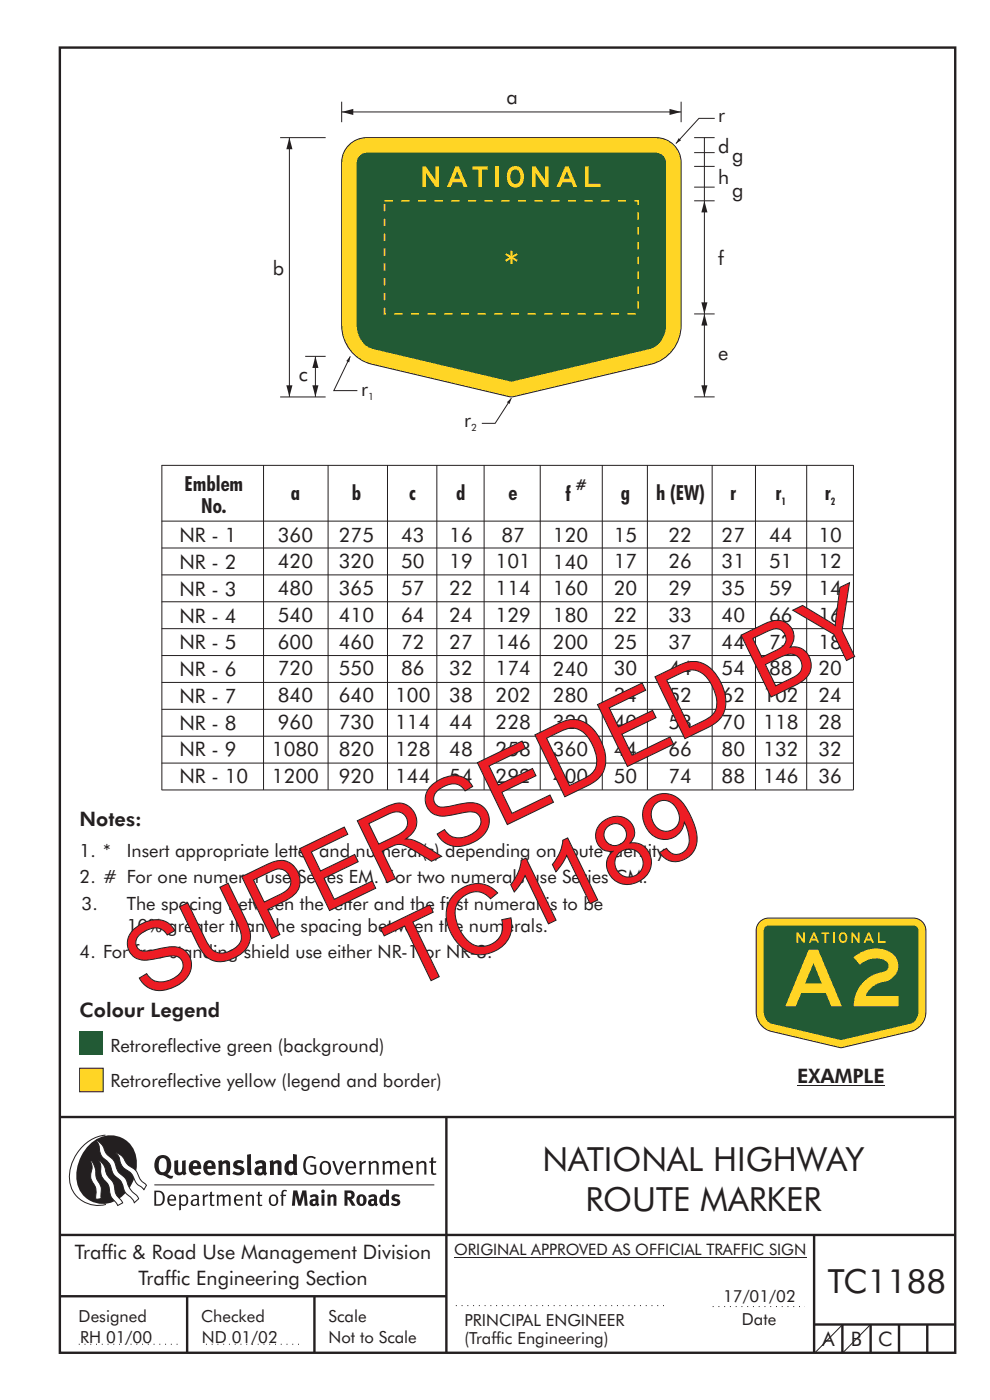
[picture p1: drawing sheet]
<svg xmlns="http://www.w3.org/2000/svg" width="210mm" height="297mm" viewBox="0 0 210 297" stroke-linecap="round" stroke-linejoin="round" font-family="sans-serif">
<path d="M151.2 277.2h19.5M16.7 285.2h21M43.7 285.2h20" fill="none" stroke="#231f20" stroke-width=".21" stroke-dasharray=".2 1" stroke-linecap="butt"/>
<g fill="none" stroke="#231f20" stroke-width=".51">
<path d="M12.7 10.1h189.9v276.9h-189.9zM12.7 237h189.8M94.7 236.9v50.1M12.7 262h190M12.7 275h82M39.7 275v12M66.7 275v12M172.7 262v25M172.7 281h30M178.7 281v6M184.7 281v6M190.7 281v6"/>
<path d="M196.7 281v6"/>
</g>
<path d="M96.3 266.7h74.7" fill="none" stroke="#231f20" stroke-width=".21"/>
<path d="M16.9 226.6h5v5h-5z" fill-rule="evenodd" fill="#ffd525" stroke="#231f20" stroke-width=".21"/>
<path d="M16.9 218.8h5v5h-5z" fill-rule="evenodd" fill="#225a35"/>
<path d="M96.7 277h45" fill="none" stroke="#231f20" stroke-width=".21" stroke-dasharray=".2 1" stroke-linecap="butt"/>
<g fill="#231f20">
<path d="M64.9 245.6a1.61 1.61 0 0 1 2.1 0l-.2 .3a1.17 1.17 0 0 0-1.4-.2 1.17 1.17 0 0 0-.6 1.3 1.42 1.42 0 0 0 1.2 1.8l.7-.1v-1.2h-.8l-.1-.4h1.3v1.8a1.82 1.82 0 0 1-2.2 0 1.82 1.82 0 0 1-.6-2.1l.2-.7z" fill-rule="evenodd"/>
<path d="M68.2 246.5a1.77 1.77 0 0 0 .4 2.7 1.39 1.39 0 0 0 1.4-.5 1.39 1.39 0 0 0 .2-1.5 1.19 1.19 0 0 0-2-.7zM68.5 246.8a.83 .83 0 0 1 1 .1 .83 .83 0 0 1 .2 .9 .75 .75 0 0 1-.6 1.1 .75 .75 0 0 1-.8-.9v-.9z" fill-rule="evenodd"/>
<path d="M70.5 246.3h.4l.8 2.4 .8-2.4h.5l-1.1 2.9h-.4z" fill-rule="evenodd"/>
<path d="M73.6 246.7a1.74 1.74 0 0 0 .5 2.5l.9-.1 .5-.2-.2-.3a.89 .89 0 0 1-1.1 .2 .89 .89 0 0 1-.4-1h1.7a1.15 1.15 0 0 0-.4-1.4 1.15 1.15 0 0 0-1.5 .3zM74 246.8a.67 .67 0 0 1 .8-.1 .67 .67 0 0 1 .3 .8h-1.3z" fill-rule="evenodd"/>
<path d="M76.2 246.4l.4-.1 .1 .4 .5-.4h.5l-.2 .5a.61 .61 0 0 0-.8 .6v1.8h-.4z" fill-rule="evenodd"/>
<path d="M78.1 246.4l.5-.1 .1 .4a.89 .89 0 0 1 .9-.4 .89 .89 0 0 1 .7 .7v2.2h-.4v-2.2l-.1-.2-.3-.1-.8 .3v2.2h-.4z" fill-rule="evenodd"/>
<path d="M81.1 246.4l.4-.1 .1 .4a.83 .83 0 0 1 .8-.4 .83 .83 0 0 1 .7 .4 .86 .86 0 0 1 .9-.4 .86 .86 0 0 1 .7 .7v2.2h-.4l-.1-2.4a.5 .5 0 0 0-.8 .1l-.2 .2v2.1h-.5v-2.3l-.4-.2-.7 .3v2.2h-.4z" fill-rule="evenodd"/>
<path d="M85.7 246.7a1.74 1.74 0 0 0 .5 2.5l.9-.1 .5-.2-.2-.3a.89 .89 0 0 1-1.1 .2 .89 .89 0 0 1-.4-1h1.7a1.15 1.15 0 0 0-.5-1.4 1.15 1.15 0 0 0-1.4 .3zM86 246.8a.67 .67 0 0 1 .9-.1 .67 .67 0 0 1 .3 .8h-1.3z" fill-rule="evenodd"/>
<path d="M88.3 246.4l.4-.1 .1 .4a.89 .89 0 0 1 .9-.4 .89 .89 0 0 1 .7 .7v2.2h-.4v-2.2l-.1-.2-.3-.1-.8 .3v2.2h-.4z" fill-rule="evenodd"/>
<path d="M91.5 245.6l.4-.1v.8h.7l-.2 .4h-.5v2.1l.1 .1h.5l.1 .3a.71 .71 0 0 1-1.2-.6v-1.9h-.3v-.4h.3z" fill-rule="evenodd"/>
<path d="M37 246.3l.8-.2v2a.46 .46 0 0 0 .2 .6 .46 .46 0 0 0 .6-.2v-2.2l.8-.2v2.4l.2 .5-.6 .3-.2-.3a1.03 1.03 0 0 1-1.2 .3 1.03 1.03 0 0 1-.6-1.1z" fill-rule="evenodd"/>
<path d="M40.4 246.5a1.64 1.64 0 0 0 0 2.3 1.64 1.64 0 0 0 2.3 .1l-.4-.4a.78 .78 0 0 1-.9 .2 .78 .78 0 0 1-.5-.7h1.8a1.37 1.37 0 0 0-.6-1.7 1.37 1.37 0 0 0-1.7 .2zM41 246.9a.48 .48 0 0 1 .7-.1 .48 .48 0 0 1 .2 .6h-1z" fill-rule="evenodd"/>
<path d="M43.5 246.5a1.65 1.65 0 0 0-.2 2 1.65 1.65 0 0 0 1.9 .7l.5-.3-.3-.4a.78 .78 0 0 1-.9 .3 .78 .78 0 0 1-.5-.8h1.8a1.37 1.37 0 0 0-.6-1.7 1.37 1.37 0 0 0-1.7 .2zM44.1 246.9a.48 .48 0 0 1 .6-.1 .48 .48 0 0 1 .2 .6h-.9z" fill-rule="evenodd"/>
<path d="M46.3 246.3l.7-.2 .1 .4a.95 .95 0 0 1 1-.3 .95 .95 0 0 1 .7 .8v2.3h-.8v-2.3l-.3-.2-.5 .3v2.2h-.8z" fill-rule="evenodd"/>
<path d="M49.7 246.5a1.73 1.73 0 0 1 2-.1l-.2 .5-.6-.2a.42 .42 0 0 0-.6 .3l.2 .2a1.23 1.23 0 0 1 1.4 1.1 1.47 1.47 0 0 1-2.3 .9l-.3-.2 .3-.6 .7 .3a.47 .47 0 0 0 .7-.3 .87 .87 0 0 0-1-.5l-.4-.2-.1-.4z" fill-rule="evenodd"/>
<path d="M54.1 246.5l.3 .6 .3-.2a.62 .62 0 0 1 .9 .1v.4a1.21 1.21 0 0 0-1.3 .3 1.21 1.21 0 0 0-.2 1.3 1.19 1.19 0 0 0 1.7 0l.5 .4 .4-.5-.3-.3v-1.4a.96 .96 0 0 0-1.3-1.1zM55 248l.6-.1v.7a.43 .43 0 0 1-.6 .1 .43 .43 0 0 1 0-.7z" fill-rule="evenodd"/>
<path d="M57.2 246.3l.7-.2 .1 .4a.95 .95 0 0 1 1-.3 .95 .95 0 0 1 .7 .8v2.3h-.8v-2.3l-.3-.2-.5 .3v2.2h-.8z" fill-rule="evenodd"/>
<path d="M62.2 244.8v1.5a1.29 1.29 0 0 0-1.4 .2 1.29 1.29 0 0 0-.5 1.3 1.24 1.24 0 0 0 .5 1.3 1.24 1.24 0 0 0 1.5 0l.1 .2h.7l-.1-4.4zM61.5 246.9l.4-.1 .3 .2v1.5l-.3 .1a.48 .48 0 0 1-.6-.4 1.52 1.52 0 0 1 .2-1.3z" fill-rule="evenodd"/>
<path d="M52.4 245l.8-.2 .2 4.5h-.8l-.1-.2z" fill-rule="evenodd"/>
</g>
<path d="M22.4 240.8a9 9 0 0 0-7.4 10.9 6.2 6.2 0 0 0 7.5 3.8M32.7 251.4h59.4" fill="none" stroke="#231f20" stroke-width=".21"/>
<path d="M19.1 242.7a5.7 5.7 0 0 1 6.5-1.4 5.7 5.7 0 0 1 3.4 5.7 8.6 8.6 0 0 1-6.2 8.3 5.7 5.7 0 0 1-6.5-7 9.9 9.9 0 0 1 2.8-5.6z" fill-rule="evenodd" fill="#231f20"/>
<path d="M24.4 244.5a3.1 3.1 0 0 1 2.3 2.2l.8 .7a3.2 3.2 0 0 1 2 2.4l.4 .6 1.2 1.1-.6 .9-.2-.3a3.5 3.5 0 0 1-1.9-2.1 3.8 3.8 0 0 0-2.1-2.2 3.5 3.5 0 0 1-1-2.2zM20.4 241.9a3.4 3.4 0 0 1 1.9 2.4l.7 .9a3.3 3.3 0 0 1 1.7 2.6 4.4 4.4 0 0 0 1.7 2l.3 .3a6.1 6.1 0 0 0 2.5 3.7l.2 .5-.9 .9a6.1 6.1 0 0 0-1.9-2.3l-.4-.7a3.6 3.6 0 0 0-1.9-2.8l-.6-1a3.6 3.6 0 0 0-1.9-2.8 3.7 3.7 0 0 1-.8-2.4zM21 246.1a3.4 3.4 0 0 1 1.5 2.7l.6 1a3.8 3.8 0 0 1 1.4 3.1l.3 .7 1.2 1.6-1 .5-.5-.7a3.2 3.2 0 0 1-1.3-2.8 4.3 4.3 0 0 0-1.4-2.2 4.7 4.7 0 0 1-.5-3zM19.2 246.1a5.1 5.1 0 0 1 1.2 3.7l.3 .7a3.1 3.1 0 0 1 .7 2.9l.1 .9-1.1 .2-.1-.8a3.5 3.5 0 0 0-.9-3.3 3.6 3.6 0 0 1 .1-2.5z" fill-rule="evenodd" fill="#fff" stroke="#231f20" stroke-width=".21"/>
<g fill="#231f20">
<path d="M33.4 245.5a2.51 2.51 0 0 0 .4 3.7l.8 .1a2.78 2.78 0 0 0 2 .7l.2-.6h-.6l-.7-.3a2.56 2.56 0 0 0 0-3.8 1.83 1.83 0 0 0-2.1 .2zM34 245.8a.87 .87 0 0 1 1 .1 .87 .87 0 0 1 .4 .9v.4a1.17 1.17 0 0 1-.9 1.5l-.3-.1a2.38 2.38 0 0 1-.2-2.8z" fill-rule="evenodd"/>
<path d="M33.1 252.9v2.6a1.12 1.12 0 0 0 1.2-.3 1.12 1.12 0 0 0 .2-1.2l-.1-.5-.3-.5zM32.7 252.6h1.1a1.67 1.67 0 0 1 1.2 1.6 1.67 1.67 0 0 1-1.3 1.6h-1zM36.1 253.9l-.2 .5h1.1a.55 .55 0 0 0-.3-.6 .55 .55 0 0 0-.6 .1zM35.8 253.7a.95 .95 0 0 1 1.2-.1 .95 .95 0 0 1 .4 1.1h-1.5a.72 .72 0 0 0 .4 .8 .72 .72 0 0 0 .9-.2l.1 .3a1.15 1.15 0 0 1-1.5 0 1.15 1.15 0 0 1-.2-1.5zM38.4 254.1v1.1a.7 .7 0 0 0 .9 .2 .7 .7 0 0 0 .2-.9 .61 .61 0 0 0-.4-.7 .61 .61 0 0 0-.7 .3zM38 253.5l.3-.1 .1 .4a.95 .95 0 0 1 1.2-.2 .95 .95 0 0 1 .3 1.2 .92 .92 0 0 1-.5 .9 .92 .92 0 0 1-1-.1v1.1l-.4 .1zM40.9 254.8a.5 .5 0 0 0 .2 .8 .5 .5 0 0 0 .7-.4v-.6zM40.5 253.7a1 1 0 0 1 1.7 .3v1.4l.2 .2-.2 .3-.3-.4a.78 .78 0 0 1-1.4 0 .78 .78 0 0 1 .8-1.1h.5a.58 .58 0 0 0-.3-.7 .58 .58 0 0 0-.7 .2zM43 253.5l.3-.1 .1 .4 .3-.3 .5-.1-.2 .4a.52 .52 0 0 0-.6 .5v1.5h-.4zM44.6 252.9l.4-.1-.1 .7h.6l-.1 .2h-.5v1.5a.35 .35 0 0 0 .6 .3v.3a.57 .57 0 0 1-.6 .1 .57 .57 0 0 1-.3-.6v-1.6h-.3v-.2h.3zM45.9 253.5l.4-.1 .1 .4 .2-.2a.64 .64 0 0 1 1 .2 .7 .7 0 0 1 .8-.4 .7 .7 0 0 1 .5 .6v1.8h-.4v-1.7l-.2-.4-.7 .4v1.7h-.3v-1.7a.38 .38 0 0 0-.3-.4 .38 .38 0 0 0-.5 .2l-.1 .2v1.7h-.4zM50.2 253.9l-.2 .5h1.1a.55 .55 0 0 0-.2-.6 .55 .55 0 0 0-.7 .1zM49.9 253.7a.95 .95 0 0 1 1.2-.1 .95 .95 0 0 1 .4 1.1h-1.5a.72 .72 0 0 0 .4 .8 .72 .72 0 0 0 .9-.2l.1 .3a1.15 1.15 0 0 1-1.5 0 1.15 1.15 0 0 1-.2-1.5zM52.1 253.5l.3-.1 .1 .4a.72 .72 0 0 1 .8-.4 .72 .72 0 0 1 .6 .6v1.8h-.4v-1.6a.45 .45 0 0 0-.3-.5 .45 .45 0 0 0-.5 .2l-.2 .2v1.7h-.3zM54.7 252.9l.4-.1v.7h.6l-.1 .2h-.5v1.5a.35 .35 0 0 0 .5 .3v.3a.57 .57 0 0 1-.6 .1 .57 .57 0 0 1-.3-.6v-1.6h-.3v-.2h.3zM57.6 253.8l-.2 .8a.65 .65 0 0 0 .3 .8 .65 .65 0 0 0 .8-.2l.1-.1a.93 .93 0 0 0-.7-1.4zM57.3 253.7a1.12 1.12 0 0 1 1.4 0 1.12 1.12 0 0 1 .2 1.5 1.01 1.01 0 0 1-1.2 .6 1.01 1.01 0 0 1-.7-1.2zM59.9 252.6l.5-.2 .5 .1-.2 .3-.3-.1-.3 .2v.6h.6l-.1 .2h-.5v2.1h-.4v-2.1h-.2v-.2h.2zM62.2 252.5l-.3 3.3h.7l.1-2.3 .6 2.3h.5l.7-2.3 .1 2.3h.7l-.3-3.3h-.9l-.5 2.2-.5-2.2zM65.7 253.7l.3 .4a.51 .51 0 0 1 .5-.3 .51 .51 0 0 1 .4 .4v.1a.88 .88 0 0 0-1.1 .3 .88 .88 0 0 0 .2 1.2 .9 .9 0 0 0 1.1-.2l.3 .3 .4-.4-.3-.3v-1a.87 .87 0 0 0-.4-.9 .87 .87 0 0 0-1 .2zM66.4 254.8l.5-.1v.6l-.1 .1h-.3l-.2-.2zM68.2 253.4v2.4h.6v-2.5zM68.1 252.7a.4 .4 0 0 0 .8 0 .4 .4 0 0 0-.8 0zM69.4 253.5l.1 2.3h.6v-1.7a.33 .33 0 0 1 .4-.2 .33 .33 0 0 1 .2 .3v1.6h.7v-1.8a.75 .75 0 0 0-.6-.6 .75 .75 0 0 0-.8 .2v-.3zM73.1 252.5v3.3h.6v-1.4l.3 .3 .7 1.1h.7l-.9-1.4a.94 .94 0 0 0 .7-1 .94 .94 0 0 0-.9-.9zM73.7 253.1a.51 .51 0 0 1 .7 .1 .51 .51 0 0 1-.1 .7h-.6zM75.9 253.7a1.19 1.19 0 0 0-.1 1.7 1.19 1.19 0 0 0 1.7 0 1.19 1.19 0 0 0 0-1.6 1.19 1.19 0 0 0-1.6-.1zM76.5 253.9l.2-.1a.99 .99 0 0 1 0 1.6 1.06 1.06 0 0 1-.2-1.5zM78.1 253.7l.3 .4a.51 .51 0 0 1 .5-.3 .51 .51 0 0 1 .4 .4v.1a.88 .88 0 0 0-1.1 .3 .88 .88 0 0 0 .2 1.2 .9 .9 0 0 0 1.1-.2l.3 .3 .4-.4-.2-.3v-1a.87 .87 0 0 0-.5-.9 .87 .87 0 0 0-1 .2zM78.9 254.8l.4-.1v.6l-.1 .1h-.3l-.2-.2zM81.9 252.3v1.2a1.2 1.2 0 0 0-1.4 .6 1.2 1.2 0 0 0 .2 1.4l.5 .3 .8-.1v.1h.6l-.1-3.4zM81.4 253.9l.5 .1-.1 1.2a.46 .46 0 0 1-.5 0 .46 .46 0 0 1-.2-.6zM83.3 253.5a.79 .79 0 0 0-.2 1 .79 .79 0 0 0 1 .4 .33 .33 0 0 1 0 .5 .33 .33 0 0 1-.5-.1l-.5-.2-.2 .5a1.15 1.15 0 0 0 1.2 .3 1.15 1.15 0 0 0 .8-1 1.49 1.49 0 0 0-1.2-.8 .4 .4 0 0 1 .3-.3 .4 .4 0 0 1 .4 .1l.2 .1 .2-.4a1.47 1.47 0 0 0-1.5-.1z" fill-rule="evenodd"/>
</g>
<path d="M178.6 281.1l-5.7 5.9" fill="none" stroke="#231f20" stroke-width=".21"/>
<path d="M74 30.7a6.3 6.3 0 0 1 5.6-1.5h56a16.6 16.6 0 0 1 5.2 .3 5.3 5.3 0 0 1 3.7 5v34.5a8.5 8.5 0 0 1-6.4 8.3l-29.6 6.9-29.6-6.9a8.5 8.5 0 0 1-6.4-8.3v-34.5a5.2 5.2 0 0 1 1.5-3.8z" fill-rule="evenodd" fill="#ffd525" stroke="#231f20" stroke-width=".21"/>
<path d="M76.3 33.1l.8-.6 .6-.1h61.4a2.11 2.11 0 0 1 2.2 1.9v34.7a5.2 5.2 0 0 1-3.7 5.1l-29.1 6.9-29.1-6.9a5 5 0 0 1-3.7-4.8v-34.8l.1-.6z" fill-rule="evenodd" fill="#225a35"/>
<path d="M149.4 66.6v17.6" fill="none" stroke="#231f20" stroke-width=".21"/>
<g fill="#231f20">
<path d="M149.4 66.6l.7 2.5h-1.3z"/>
<path d="M148.8 81.7h1.3l-.7 2.5z"/>
</g>
<path d="M72.5 23.7h72M144.5 21.6v4.3" fill="none" stroke="#231f20" stroke-width=".21"/>
<g fill="#231f20">
<path d="M72.5 23.7l2.4-.6v1.3z"/>
<path d="M142 23.1l2.5 .6-2.5 .7z"/>
</g>
<g fill="#ffd525">
<path d="M89.6 35.3h.7l2 2.9v-2.9h.8v4.4h-.7l-2-3v3h-.8z"/>
<path d="M100.2 35.3h3.3v.7h-1.3v3.7h-.8v-3.7h-1.2z"/>
<path d="M105 35.3h.8v4.4h-.8z"/>
<path d="M112.9 35.3h.7l2 2.9v-2.9h.8v4.4h-.7l-2.1-3v3h-.7z"/>
<path d="M124.1 35.3h.8v3.7h2.5v.7h-3.3z"/>
<path d="M96.6 35.3l-1.8 4.4h.8l.4-1h1.9l.5 1h.8l-1.9-4.4zM97 36.4l.6 1.5h-1.3z"/>
<path d="M108.7 36.2a1.24 1.24 0 0 1 1.4 .2 1.24 1.24 0 0 1 .3 1.4 1.07 1.07 0 0 1-1.1 1.2 1.07 1.07 0 0 1-1-1.2v-.9zM108.2 35.6a2.75 2.75 0 0 0 .3 4 1.88 1.88 0 0 0 2.6-2.1 1.86 1.86 0 0 0-.8-2 1.86 1.86 0 0 0-2.1 .1z"/>
<path d="M119.9 35.3l-1.9 4.4h.9l.4-1h1.9l.4 1h.8l-1.8-4.4zM120.2 36.4l.7 1.5h-1.3z"/>
</g>
<path d="M74.3 75.6l-3.5 7.3h5" fill="none" stroke="#231f20" stroke-width=".21"/>
<path d="M74.3 75.6l-.2 1.3-.6-.3z" fill="#231f20"/>
<path d="M149.4 42.6v24M147.2 66.6h4.4M147.2 84.2h4.4" fill="none" stroke="#231f20" stroke-width=".21"/>
<g fill="#231f20">
<path d="M149.4 42.6l.7 2.5h-1.3z"/>
<path d="M148.8 64.1h1.3l-.7 2.5z"/>
</g>
<path d="M147.2 39.7h4.4M147.2 35.3h4.4M147.2 29.2h4.4M149.4 35.3v4.4M151.6 25.1h-3.3l-4.9 5.4M147.2 42.6h4.4" fill="none" stroke="#231f20" stroke-width=".21"/>
<path d="M144 29.3l.5 .5-1.1 .7z" fill="#231f20"/>
<path d="M147.2 32.4h4.4M149.4 29.2v6.1M149.4 39.7v2.9" fill="none" stroke="#231f20" stroke-width=".21"/>
<path d="M81.6 42.6h53.8v24h-53.8z" fill="none" stroke="#ffd525" stroke-width=".33" stroke-dasharray="1.7 1.7" stroke-linecap="butt"/>
<path d="M107.4 53.7l.9 .6v-1.1h.4v1l.9-.5 .2 .4-.9 .5 .9 .5-.2 .4-.9-.5v1h-.4v-1l-.9 .5-.2-.4 .9-.5-.9-.5z" fill-rule="evenodd" fill="#ffd525"/>
<path d="M66.9 75.6v8.6M59.4 84.2h9.7" fill="none" stroke="#231f20" stroke-width=".21"/>
<g fill="#231f20">
<path d="M66.9 75.6l.7 2.5h-1.3z"/>
<path d="M66.3 81.7h1.3l-.7 2.5z"/>
</g>
<path d="M61.4 29.2v55M72.5 21.6v4.3M64.7 75.6h4.4" fill="none" stroke="#231f20" stroke-width=".21"/>
<g fill="#231f20">
<path d="M61.4 29.2l.6 2.5h-1.3z"/>
<path d="M60.7 81.7h1.3l-.6 2.5z"/>
</g>
<path d="M59.4 29.2h9.7M108.5 84.5l-3.5 5.3h-2.8" fill="none" stroke="#231f20" stroke-width=".21"/>
<path d="M107.5 85.3l1-.8-.4 1.2z" fill="#231f20"/>
<path d="M161 195.7a3.3 3.3 0 0 1 3.3-.9h26.9a8.3 8.3 0 0 1 3.7 .2 2.64 2.64 0 0 1 1.5 2.4v17.3a4.2 4.2 0 0 1-3.2 4.1l-14.8 3.5-14.8-3.5a4.2 4.2 0 0 1-3.2-4.1v-17.3l.1-.6z" fill-rule="evenodd" fill="#ffd525" stroke="#231f20" stroke-width=".21"/>
<path d="M162.3 196.7l.7-.3h30.7a1.05 1.05 0 0 1 1.1 .9v17.4a2.61 2.61 0 0 1-1.9 2.5l-14.5 3.5-14.5-3.5a2.49 2.49 0 0 1-1.9-2.4v-17.4z" fill-rule="evenodd" fill="#225a35"/>
<g fill="#ffd525">
<path d="M181 203.1a6.6 6.6 0 0 1 8.5-.6 3.4 3.4 0 0 1 .8 3.7 3.4 3.4 0 0 1-3.1 2.1 4.7 4.7 0 0 0-3.6 3h7v2.2h-9.5a7.5 7.5 0 0 1 6.5-7.4 1.26 1.26 0 0 0 .9-1.3 1.26 1.26 0 0 0-1.1-1.2 4.9 4.9 0 0 0-5 1.1z"/>
<path d="M169 197.8h.3l1 1.5v-1.5h.4v2.2h-.3l-1.1-1.5v1.5h-.3z"/>
<path d="M174.3 197.8h1.6v.4h-.6v1.8h-.4v-1.8h-.6z"/>
<path d="M171.5 201.5l-4.9 12h2.2l1.2-2.8h5.2l1.1 2.8h2.3l-5.1-12zM172.6 204.3l1.7 4.3h-3.5z"/>
<path d="M172.5 197.8l-.9 2.2h.4l.2-.5h.9l.2 .5h.5l-1-2.2zM172.7 198.3l.3 .8h-.7z"/>
</g>
<path d="M176.9 197.8v2.2" fill="none" stroke="#ffd525" stroke-width=".38"/>
<g fill="#ffd525">
<path d="M180.6 197.8h.4l1 1.5v-1.5h.3v2.2h-.3l-1-1.5v1.5h-.4z"/>
<path d="M186.2 197.8h.4v1.9h1.2v.3h-1.6z"/>
<path d="M178.5 198.3a.74 .74 0 0 1 .9 .4 .74 .74 0 0 1-.4 1 .78 .78 0 0 1-.7-.6 .78 .78 0 0 1 .2-.8zM178.3 197.9a1.12 1.12 0 0 0-.4 1.5 1.12 1.12 0 0 0 1.4 .5 1.23 1.23 0 0 0 .4-1.2 1.23 1.23 0 0 0-.9-.9z"/>
<path d="M184.1 197.8l-.9 2.2h.4l.2-.5h1l.2 .5h.4l-.9-2.2zM184.3 198.3l.3 .8h-.6z"/>
</g>
<g fill="none" stroke="#231f20" stroke-width=".21">
<path d="M34.3 98.7h146.7M34.3 98.7v68.9M55.9 98.7v68.9M69.6 98.7v68.9M82.2 98.7v68.9M92.7 98.7v68.9M102.7 98.7v68.9M114.6 98.7v68.9M127.8 98.7v68.9M137.3 98.7v68.9M151.1 98.7v68.9M160.3 98.7v68.9"/>
<path d="M171.1 98.7v68.9M181 98.7v68.9h-146.7M34.3 116.3h146.7M34.3 110.6h146.7M34.3 139.1h146.7M34.3 133.4h146.7M34.3 127.7h146.7M34.3 122h146.7M34.3 156.2h146.7M34.3 150.5h146.7M34.3 144.8h146.7M34.3 161.9h146.7"/>
<path d="M169.1 230.2h18.6M184.5 281.1l-5.7 5.9"/>
</g>
<g font-size="20.4" fill="#ed1c24">
<text x="30.7" y="212.1" transform="rotate(-26 30.7 212.1)">SUPERSEDED BY</text>
<text x="86.7" y="210.3" transform="rotate(-26 86.7 210.3)">TC1189</text>
</g>
<g font-size="7.1" fill="#231f20">
<text x="115.1" y="248.3">NATIONAL HIGHWAY</text>
<text x="124.2" y="256.8">ROUTE MARKER</text>
<text x="175.6" y="274.2">TC1188</text>
</g>
<g font-size="4.4" fill="#231f20">
<text x="39.1" y="104.1">Emblem</text>
<text x="61.7" y="106.2">a</text>
<text x="74.6" y="106.2">b</text>
<text x="86.8" y="106.2">c</text>
<text x="96.8" y="106.2">d</text>
<text x="107.9" y="106.2">e</text>
<text x="119.9" y="106.2">f</text>
<text x="131.7" y="106.2">g</text>
<text x="139.2" y="106.2">h (EW)</text>
<text x="154.9" y="106.2">r</text>
<text x="164.5" y="106.2">r</text>
<text x="175" y="106.2">r</text>
<text x="42.7" y="108.8">No.</text>
</g>
<g font-size="4.2" fill="#231f20">
<text x="107.4" y="22">a</text>
<text x="152.3" y="26">r</text>
<text x="152.3" y="32.4">d</text>
<text x="155.3" y="34.4">g</text>
<text x="152.3" y="39.1">h</text>
<text x="155.3" y="41.8">g</text>
<text x="57.9" y="58.3">b</text>
<text x="152.3" y="56.2">f</text>
<text x="152.3" y="76.4">e</text>
<text x="63.4" y="80.8">c</text>
<text x="76.6" y="83.9">r</text>
<text x="98.5" y="90.6">r</text>
<text x="38.1" y="115">NR - 1</text>
<text x="58.9" y="114.9">360</text>
<text x="71.9" y="114.9">275</text>
<text x="85.1" y="114.9">43</text>
<text x="95.3" y="114.9">16</text>
<text x="106.4" y="114.9">87</text>
<text x="117.3" y="114.9">120</text>
<text x="130.2" y="114.9">15</text>
<text x="141.8" y="114.9">22</text>
<text x="153.1" y="114.9">27</text>
<text x="163.2" y="114.9">44</text>
<text x="173.6" y="114.9">10</text>
<text x="38.1" y="120.7">NR - 2</text>
<text x="58.9" y="120.6">420</text>
<text x="71.9" y="120.6">320</text>
<text x="85.1" y="120.6">50</text>
<text x="95.3" y="120.6">19</text>
<text x="105.1" y="120.6">101</text>
<text x="117.3" y="120.6">140</text>
<text x="130.2" y="120.6">17</text>
<text x="141.8" y="120.6">26</text>
<text x="153.1" y="120.6">31</text>
<text x="163.2" y="120.6">51</text>
<text x="173.6" y="120.6">12</text>
<text x="38.1" y="126.4">NR - 3</text>
<text x="58.9" y="126.2">480</text>
<text x="58.9" y="131.9">540</text>
<text x="71.9" y="126.2">365</text>
<text x="71.9" y="131.9">410</text>
<text x="85.1" y="126.2">57</text>
<text x="85.1" y="131.9">64</text>
<text x="95.3" y="126.2">22</text>
<text x="95.3" y="131.9">24</text>
<text x="105.1" y="126.2">114</text>
<text x="105.1" y="131.9">129</text>
<text x="117.3" y="126.3">160</text>
<text x="117.3" y="132">180</text>
<text x="130.2" y="126.2">20</text>
<text x="130.2" y="131.9">22</text>
<text x="141.8" y="126.2">29</text>
<text x="141.8" y="131.9">33</text>
<text x="153.1" y="126.2">35</text>
<text x="153.1" y="131.9">40</text>
<text x="163.2" y="126.2">59</text>
<text x="163.2" y="131.9">66</text>
<text x="173.6" y="126.2">14</text>
<text x="173.6" y="131.9">16</text>
<text x="38.1" y="132.1">NR - 4</text>
<text x="38.1" y="137.8">NR - 5</text>
<text x="58.9" y="137.6">600</text>
<text x="71.9" y="137.6">460</text>
<text x="85.1" y="137.6">72</text>
<text x="95.3" y="137.6">27</text>
<text x="105.1" y="137.6">146</text>
<text x="117.3" y="137.7">200</text>
<text x="130.2" y="137.6">25</text>
<text x="141.8" y="137.6">37</text>
<text x="153.1" y="137.6">44</text>
<text x="163.2" y="137.6">73</text>
<text x="173.6" y="137.6">18</text>
<text x="38.1" y="143.4">NR - 6</text>
<text x="58.9" y="143.3">720</text>
<text x="71.9" y="143.3">550</text>
<text x="85.1" y="143.3">86</text>
<text x="95.3" y="143.3">32</text>
<text x="105.1" y="143.3">174</text>
<text x="117.3" y="143.3">240</text>
<text x="130.2" y="143.3">30</text>
<text x="141.8" y="143.3">44</text>
<text x="153.1" y="143.3">54</text>
<text x="163.2" y="143.3">88</text>
<text x="173.6" y="143.3">20</text>
<text x="38.1" y="149.1">NR - 7</text>
<text x="58.9" y="149">840</text>
<text x="71.9" y="149">640</text>
<text x="83.8" y="149">100</text>
<text x="95.3" y="149">38</text>
<text x="105.1" y="149">202</text>
<text x="117.3" y="149">280</text>
<text x="130.2" y="149">34</text>
<text x="141.8" y="149">52</text>
<text x="153.1" y="149">62</text>
<text x="161.9" y="149">102</text>
<text x="173.6" y="149">24</text>
<text x="38.1" y="154.8">NR - 8</text>
<text x="58.9" y="154.6">960</text>
<text x="71.9" y="154.6">730</text>
<text x="83.8" y="154.6">114</text>
<text x="95.3" y="154.6">44</text>
<text x="105.1" y="154.7">228</text>
<text x="117.3" y="154.7">320</text>
<text x="130.2" y="154.7">40</text>
<text x="141.8" y="154.7">58</text>
<text x="153.1" y="154.7">70</text>
<text x="161.9" y="154.7">118</text>
<text x="173.6" y="154.7">28</text>
<text x="38.1" y="160.5">NR - 9</text>
<text x="57.7" y="160.3">1080</text>
<text x="71.9" y="160.3">820</text>
<text x="83.8" y="160.3">128</text>
<text x="95.3" y="160.3">48</text>
<text x="105.1" y="160.3">258</text>
<text x="117.3" y="160.4">360</text>
<text x="130.2" y="160.3">44</text>
<text x="141.8" y="160.3">66</text>
<text x="153.1" y="160.3">80</text>
<text x="161.9" y="160.3">132</text>
<text x="173.6" y="160.3">32</text>
<text x="38.1" y="166.2">NR - 10</text>
<text x="57.7" y="166">1200</text>
<text x="71.9" y="166">920</text>
<text x="83.8" y="166">144</text>
<text x="95.3" y="166">54</text>
<text x="105.1" y="166">292</text>
<text x="117.3" y="166.1">400</text>
<text x="130.2" y="166">50</text>
<text x="141.8" y="166">74</text>
<text x="153.1" y="166">88</text>
<text x="161.9" y="166">146</text>
<text x="173.6" y="166">36</text>
<text x="16.9" y="175.3">Notes:</text>
<text x="16.9" y="215.7">Colour Legend</text>
<text x="169.1" y="229.7">EXAMPLE</text>
<text x="15.9" y="267">Traffic &amp; Road Use Management Division</text>
<text x="29.4" y="272.6">Traffic Engineering Section</text>
<text x="174.4" y="285.6">A</text>
<text x="180.5" y="285.6">B</text>
<text x="186.3" y="285.6">C</text>
</g>
<g font-size="3.9" fill="#231f20">
<text x="16.9" y="181.8">1. *</text>
<text x="26.9" y="181.8">Insert appropriate letter and numeral(s) depending on route identity.</text>
<text x="16.9" y="187.4">2. # For one numeral use Series EM. For two numerals use Series CM.</text>
<text x="17.3" y="193">3.</text>
<text x="26.9" y="193">The spacing between the letter and the first numeral is to be</text>
<text x="26.9" y="197.7">10% greater than the spacing between the numerals.</text>
<text x="16.9" y="203.2">4. For free standing shield use either NR-1 or NR-3.</text>
<text x="23.5" y="223.2">Retroreflective green (background)</text>
<text x="23.5" y="230.6">Retroreflective yellow (legend and border)</text>
</g>
<g font-size="3.5" fill="#231f20">
<text x="16.7" y="280.4">Designed</text>
<text x="42.7" y="280.4">Checked</text>
<text x="69.7" y="280.4">Scale</text>
<text x="98.5" y="281.3">PRINCIPAL ENGINEER</text>
<text x="153.4" y="276.2">17/01/02</text>
<text x="157.4" y="281">Date</text>
<text x="17" y="284.8">RH 01/00</text>
<text x="42.8" y="284.8">ND 01/02</text>
<text x="69.7" y="285">Not to Scale</text>
<text x="98.5" y="285.1">(Traffic Engineering)</text>
</g>
<text font-size="3.4" fill="#231f20" x="96.3" y="266.3">ORIGINAL APPROVED AS OFFICIAL TRAFFIC SIGN</text>
<text font-size="3.2" fill="#231f20" x="122.1" y="104">#</text>
<g font-size="2.2" fill="#231f20">
<text x="165.8" y="107">1</text>
<text x="176.2" y="107">2</text>
</g>
<g font-size="2.1" fill="#231f20">
<text x="78.1" y="84.8">1</text>
<text x="99.9" y="91.5">2</text>
</g>
</svg>
